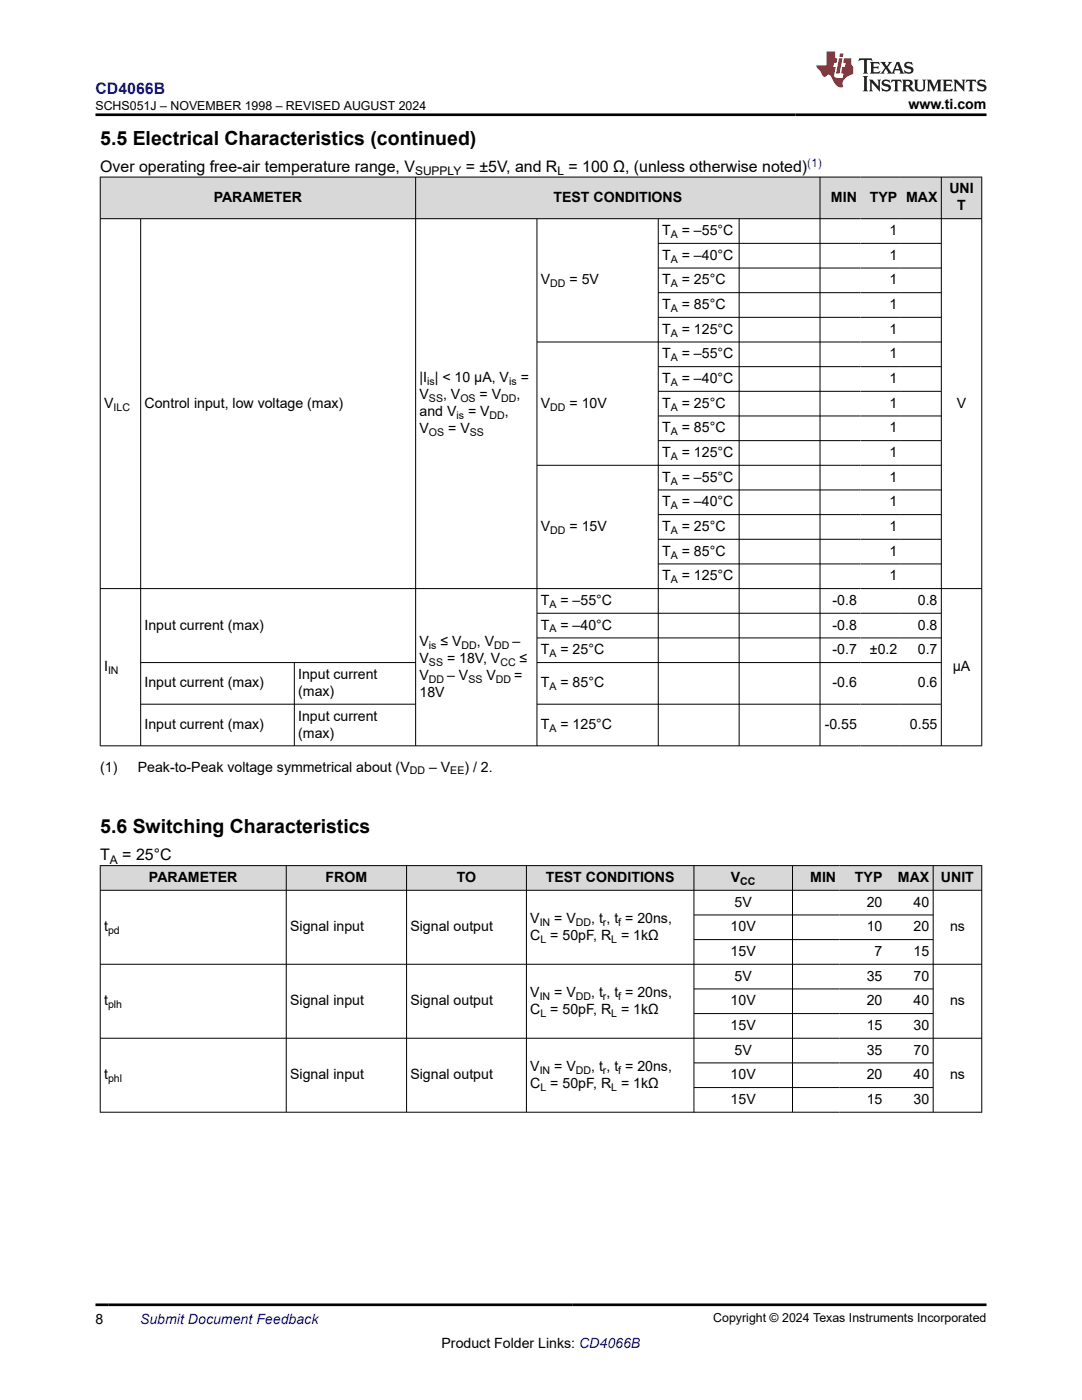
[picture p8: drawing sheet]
<svg xmlns="http://www.w3.org/2000/svg" width="216mm" height="279mm" viewBox="0 0 216 279" stroke-linecap="round" stroke-linejoin="round" font-family="sans-serif">
<g fill="#d8d8d8">
<path d="M20 35.3h175.9v8.3h-175.9z" fill-rule="evenodd"/>
<path d="M20.1 35.4h62.8v8.2h-62.8z" fill-rule="evenodd"/>
<path d="M83 35.4h80.6v8.2h-80.6z" fill-rule="evenodd"/>
<path d="M163.7 35.4h8v8.2h-8z" fill-rule="evenodd"/>
<path d="M171.7 35.4h8.1v8.2h-8.1z" fill-rule="evenodd"/>
<path d="M179.8 35.4h8v8.2h-8z" fill-rule="evenodd"/>
<path d="M187.9 35.4h7.9v8.2h-7.9z" fill-rule="evenodd"/>
</g>
<g fill="none" stroke="#000" stroke-width=".2">
<path d="M19.9 35.3h176.1M20 35.3v113.6M82.9 35.3v113.6M163.6 35.3v113.6M187.8 35.3v113.6M195.9 35.3v113.6M19.9 43.6h176.1M28.1 43.6v105.3M107.1 43.6v105.3M131.3 43.6v105.3M131.3 48.6h56.6M131.3 53.5h56.6"/>
<path d="M131.3 58.4h56.6M147.5 43.6v105.3M107.1 68.3h80.8M131.3 63.3h56.6M131.3 73.2h56.6M131.3 78.1h56.6M107.1 92.9h80.8M131.3 83h56.6M131.3 87.9h56.6M131.3 97.8h56.6M19.9 117.5h176.1M131.3 102.7h56.6"/>
<path d="M131.3 107.6h56.6M131.3 112.5h56.6M28.1 132.2h54.9M58.7 132.2v16.7M107.1 132.2h80.8M107.1 122.4h80.8M107.1 127.3h80.8M19.9 148.8h176.1M28.1 140.5h54.9M107.1 140.5h80.8"/>
</g>
<g fill="#d8d8d8">
<path d="M20 172.8h175.9v4.9h-175.9z" fill-rule="evenodd"/>
<path d="M20.1 172.8h37v4.8h-37z" fill-rule="evenodd"/>
<path d="M57.2 172.8h23.9v4.8h-23.9z" fill-rule="evenodd"/>
<path d="M81.2 172.8h23.8v4.8h-23.8z" fill-rule="evenodd"/>
<path d="M105.1 172.8h33.3v4.8h-33.3z" fill-rule="evenodd"/>
<path d="M138.5 172.8h19.6v4.8h-19.6z" fill-rule="evenodd"/>
<path d="M158.2 172.8h9.4v4.8h-9.4z" fill-rule="evenodd"/>
<path d="M167.6 172.8h9.2v4.8h-9.2z" fill-rule="evenodd"/>
<path d="M176.8 172.8h9.3v4.8h-9.3z" fill-rule="evenodd"/>
<path d="M186.3 172.8h9.5v4.8h-9.5z" fill-rule="evenodd"/>
</g>
<g fill="none" stroke="#000" stroke-width=".2">
<path d="M19.9 172.8h176.1M19.9 177.7h176.1M20 172.7v49.3M57.1 172.7v49.3M81.1 172.7v49.3M105 172.7v49.3M138.5 172.7v49.3M158.1 172.7v49.3M186.2 172.7v49.3M195.9 172.7v49.3M19.9 192.4h176.1M138.5 182.6h47.8"/>
<path d="M138.5 187.5h47.8M138.5 197.4h47.8M19.9 207.2h176.1M138.5 202.3h47.8M138.5 212.1h47.8M138.5 217h47.8M19.9 222h176.1"/>
</g>
<path d="M171.5 11.6l-.2 .6 .5-.2h.6v.1v2.2l-.2 .4h1l-.2-.4v-2.2v-.1h.5l.6 .2-.2-.6zM173.6 12.4l.2 .3v1.6l-.2 .4h1.9l.1-.6a1.08 1.08 0 0 1-1.3 .2v-.7h.6l.4 .2v-.7l-.4 .2h-.6v-.5l.2-.2a1 1 0 0 1 1 .3l-.1-.5zM175.7 12.4l.9 1.1-1 1.2h.9l-.2-.2 .5-.8 .4 .8-.2 .2h1.6l-.2-.2 .2-.5h.9l.1 .5-.1 .2h.9l-.2-.4-.8-1.9h-.5l-.9 2.1-.9-1.1 .9-1h-.8l.2 .2-.4 .6-.4-.6 .2-.2zM179 12.8l.4 1h-.7zM180.7 12.5a.65 .65 0 0 0-.2 .7 .65 .65 0 0 0 .6 .5l.6 .1 .1 .3a.79 .79 0 0 1-.7 .4 .79 .79 0 0 1-.7-.5l.1 .7 .2-.1a.93 .93 0 0 0 1.1 0 .93 .93 0 0 0 .4-.9 1.46 1.46 0 0 0-1.2-.6l-.1-.3a1.09 1.09 0 0 1 1.2 .2l-.2-.6-.1 .1-.5-.2zM172.2 15.2l.2 .4v2.2l-.2 .4h1l-.2-.4v-2.2l.2-.4zM173.4 15.9l.2 .4v1.5l-.2 .4h.8l-.3-.4 .1-1.3 1.6 1.8v-2l.2-.4h-.7l.1 .2 .1 1.1-1.2-1.3zM176.2 16a.65 .65 0 0 0-.2 .8 .65 .65 0 0 0 .6 .4l.6 .2 .1 .2a.79 .79 0 0 1-.7 .4 .79 .79 0 0 1-.7-.5l.1 .7 .2-.1a.93 .93 0 0 0 1.1 .1 .93 .93 0 0 0 .4-1 1.46 1.46 0 0 0-1.2-.5l-.1-.4a1.09 1.09 0 0 1 1.2 .2l-.1-.6-.2 .1-.5-.1zM177.9 15.9l-.1 .6a.63 .63 0 0 1 .8-.3v1.6l-.3 .4h1l-.2-.4v-1.6a.66 .66 0 0 1 .8 .3l-.1-.6zM180 15.9l.2 .4v1.5l-.2 .4h1l-.2-.2-.1-.7h.5l.1 .2a.79 .79 0 0 0 1.2 .6l-1-.9a.61 .61 0 0 0 .6-.6 .61 .61 0 0 0-.5-.7zM180.8 16.2h.1a.47 .47 0 0 1 .5 .1 .47 .47 0 0 1 .1 .5l-.1 .1-.7 .1zM182.3 15.9l.2 .2a2.27 2.27 0 0 0 .4 2 1.04 1.04 0 0 0 1.7-.7v-1.3l.2-.2h-.8l.2 .4v1.1a.6 .6 0 0 1-.6 .6 .6 .6 0 0 1-.6-.6v-1.1l.3-.4zM184.9 15.9l.2 .4v1.5l-.2 .4h.8l-.3-.4v-1.4l.9 1.9 .9-1.9v1.4l-.3 .4h1l-.2-.4v-1.5l.2-.4h-.8l-.7 1.5-.6-1.5zM188.1 15.9l.2 .4v1.5l-.2 .4h1.9l.1-.6a1.09 1.09 0 0 1-1.3 .2v-.7h.6l.4 .2v-.6l-.4 .2h-.6v-.6l.2-.1a1.01 1.01 0 0 1 1 .3l-.1-.6zM190.2 15.9l.3 .4v1.5l-.3 .4h.8l-.2-.4v-1.3l1.6 1.8v-2l.2-.4h-.7l.2 .2v1.1l-1.2-1.3zM192.8 15.9l-.1 .6a.63 .63 0 0 1 .8-.3v1.6l-.3 .4h1l-.2-.4v-1.6a.66 .66 0 0 1 .8 .3l-.1-.6zM195.2 16a.65 .65 0 0 0-.2 .8 .65 .65 0 0 0 .6 .4l.6 .2 .2 .2a.79 .79 0 0 1-.7 .4 .79 .79 0 0 1-.7-.5l.1 .7 .2-.1a.93 .93 0 0 0 1 .1 .93 .93 0 0 0 .5-1 1.46 1.46 0 0 0-1.3-.5v-.4a1.09 1.09 0 0 1 1.2 .2l-.2-.6-.2 .1-.5-.1z" fill="#231f20"/>
<path d="M164.9 10.3v2.7h-2l.1 .4 .8 1a.95 .95 0 0 0 1 .9 .59 .59 0 0 1 .5-.4 .59 .59 0 0 1 .5 .3l.4 .8a1.59 1.59 0 0 0 2.1 1.4 1.61 1.61 0 0 1 1-2.3l1-.3-.1-1.5a1.59 1.59 0 0 1-.3-1.7h-1.5l-.2 .9h.6l-.2 .9h-.5l-.2 .9v.3l.4 .1-.1 .9h-.7a.73 .73 0 0 1-1-.7l.3-1.5h-.5l.1-.9h.5l.2-.9h-.5v-1.3zM167.4 11.6l-.6 3.1h.7l.6-3.1zM167.6 10.7l-.1 .6h.7l.1-.6z" fill="#ed1c24"/>
<path d="M19.1 22.9h177.8M19.1 260.4h177.8" fill="none" stroke="#000" stroke-width=".53"/>
<g font-size="3.9">
<text x="20" y="28.8">5.5 Electrical Characteristics (continued)</text>
<text x="20" y="166.3">5.6 Switching Characteristics</text>
</g>
<text font-size="3.2" fill="#00f" x="19.1" y="18.7">CD4066B</text>
<g font-size="3.2">
<text x="20" y="34.3">Over operating free-air temperature range, V</text>
<text x="92.9" y="34.3">= ±5V, and R = 100 Ω, (unless otherwise noted)</text>
<text x="20" y="171.7">T</text>
<text x="24.4" y="171.7">= 25°C</text>
</g>
<g font-size="2.8">
<text x="181.3" y="21.8">www.ti.com</text>
<text x="42.6" y="40.3">PARAMETER</text>
<text x="110.4" y="40.3">TEST CONDITIONS</text>
<text x="165.8" y="40.3">MIN</text>
<text x="173.6" y="40.3">TYP</text>
<text x="180.8" y="40.3">MAX</text>
<text x="189.4" y="38.6">UNI</text>
<text x="191" y="42">T</text>
<text x="132.1" y="46.9">T</text>
<text x="136" y="46.9">= –55°C</text>
<text x="177.5" y="46.9">1</text>
<text x="132.1" y="51.8">T</text>
<text x="136" y="51.8">= –40°C</text>
<text x="177.5" y="51.8">1</text>
<text x="107.9" y="56.8">V</text>
<text x="113.6" y="56.8">= 5V</text>
<text x="132.1" y="56.8">T</text>
<text x="136" y="56.8">= 25°C</text>
<text x="177.5" y="56.8">1</text>
<text x="132.1" y="61.7">T</text>
<text x="136" y="61.7">= 85°C</text>
<text x="177.5" y="61.7">1</text>
<text x="132.1" y="66.6">T</text>
<text x="132.1" y="71.5">T</text>
<text x="136" y="66.6">= 125°C</text>
<text x="136" y="71.5">= –55°C</text>
<text x="177.5" y="66.6">1</text>
<text x="177.5" y="71.5">1</text>
<text x="83.7" y="76.3">|I | &lt; 10 µA, V</text>
<text x="103.9" y="76.3">=</text>
<text x="132.1" y="76.4">T</text>
<text x="136" y="76.4">= –40°C</text>
<text x="177.5" y="76.4">1</text>
<text x="20.8" y="81.4">V</text>
<text x="28.8" y="81.4">Control input, low voltage (max)</text>
<text x="83.7" y="83.1">and V</text>
<text x="83.7" y="79.7">V</text>
<text x="88.4" y="79.7">, V</text>
<text x="93.4" y="83.1">= V</text>
<text x="95.7" y="79.7">= V</text>
<text x="100.8" y="83.1">,</text>
<text x="103.1" y="79.7">,</text>
<text x="107.9" y="81.4">V</text>
<text x="113.6" y="81.4">= 10V</text>
<text x="132.1" y="81.4">T</text>
<text x="136" y="81.4">= 25°C</text>
<text x="177.5" y="81.4">1</text>
<text x="190.9" y="81.4">V</text>
<text x="83.7" y="86.4">V</text>
<text x="89.4" y="86.4">= V</text>
<text x="132.1" y="86.3">T</text>
<text x="136" y="86.3">= 85°C</text>
<text x="177.5" y="86.3">1</text>
<text x="132.1" y="91.2">T</text>
<text x="136" y="91.2">= 125°C</text>
<text x="177.5" y="91.2">1</text>
<text x="132.1" y="96.1">T</text>
<text x="132.1" y="101.1">T</text>
<text x="136" y="96.1">= –55°C</text>
<text x="136" y="101.1">= –40°C</text>
<text x="177.5" y="96.1">1</text>
<text x="177.5" y="101.1">1</text>
<text x="107.9" y="106">V</text>
<text x="113.6" y="106">= 15V</text>
<text x="132.1" y="106">T</text>
<text x="136" y="106">= 25°C</text>
<text x="177.5" y="106">1</text>
<text x="132.1" y="110.9">T</text>
<text x="136" y="110.9">= 85°C</text>
<text x="177.5" y="110.9">1</text>
<text x="132.1" y="115.8">T</text>
<text x="136" y="115.8">= 125°C</text>
<text x="177.5" y="115.8">1</text>
<text x="28.8" y="125.7">Input current (max)</text>
<text x="107.9" y="120.7">T</text>
<text x="107.9" y="125.7">T</text>
<text x="111.8" y="120.7">= –55°C</text>
<text x="111.8" y="125.7">= –40°C</text>
<text x="166.1" y="120.7">-0.8</text>
<text x="166.1" y="125.7">-0.8</text>
<text x="183.1" y="120.7">0.8</text>
<text x="183.1" y="125.7">0.8</text>
<text x="83.7" y="128.9">V</text>
<text x="87.9" y="128.9">≤ V</text>
<text x="95.2" y="128.9">, V</text>
<text x="102.3" y="128.9">–</text>
<text x="107.9" y="130.6">T</text>
<text x="111.8" y="130.6">= 25°C</text>
<text x="166.1" y="130.6">-0.7</text>
<text x="173.6" y="130.6">±0.2</text>
<text x="183.1" y="130.6">0.7</text>
<text x="20.8" y="134">I</text>
<text x="28.8" y="137.2">Input current (max)</text>
<text x="59.5" y="135.5">Input current</text>
<text x="83.7" y="132.3">V</text>
<text x="83.7" y="135.7">V</text>
<text x="89.2" y="132.3">= 18V, V</text>
<text x="89.2" y="135.7">– V</text>
<text x="97.1" y="135.7">V</text>
<text x="102.6" y="135.7">=</text>
<text x="103.7" y="132.3">≤</text>
<text x="107.9" y="137.2">T</text>
<text x="111.8" y="137.2">= 85°C</text>
<text x="166.1" y="137.2">-0.6</text>
<text x="183.1" y="137.2">0.6</text>
<text x="190.1" y="134">µA</text>
<text x="59.5" y="138.9">(max)</text>
<text x="59.5" y="143.8">Input current</text>
<text x="83.7" y="139">18V</text>
<text x="28.8" y="145.5">Input current (max)</text>
<text x="59.5" y="147.2">(max)</text>
<text x="107.9" y="145.5">T</text>
<text x="111.8" y="145.5">= 125°C</text>
<text x="164.6" y="145.5">-0.55</text>
<text x="181.6" y="145.5">0.55</text>
<text x="20" y="154">(1)</text>
<text x="27.5" y="154">Peak-to-Peak voltage symmetrical about (V</text>
<text x="85.6" y="154">– V</text>
<text x="92.7" y="154">) / 2.</text>
<text x="29.7" y="176">PARAMETER</text>
<text x="65" y="176">FROM</text>
<text x="91.2" y="176">TO</text>
<text x="108.9" y="176">TEST CONDITIONS</text>
<text x="145.8" y="176">V</text>
<text x="161.7" y="176">MIN</text>
<text x="170.6" y="176">TYP</text>
<text x="179.2" y="176">MAX</text>
<text x="187.8" y="176">UNIT</text>
<text x="20.8" y="185.9">t</text>
<text x="57.9" y="185.9">Signal input</text>
<text x="81.9" y="185.9">Signal output</text>
<text x="105.8" y="184.2">V</text>
<text x="110.6" y="184.2">= V</text>
<text x="118" y="184.2">, t , t = 20ns,</text>
<text x="145.8" y="185.9">10V</text>
<text x="146.6" y="181">5V</text>
<text x="172.9" y="181">20</text>
<text x="172.9" y="185.9">10</text>
<text x="182.3" y="181">40</text>
<text x="182.3" y="185.9">20</text>
<text x="189.6" y="185.9">ns</text>
<text x="105.8" y="187.6">C = 50pF, R = 1kΩ</text>
<text x="145.8" y="190.8">15V</text>
<text x="174.5" y="190.8">7</text>
<text x="182.3" y="190.8">15</text>
<text x="146.6" y="195.7">5V</text>
<text x="172.9" y="195.7">35</text>
<text x="182.3" y="195.7">70</text>
<text x="20.8" y="200.6">t</text>
<text x="57.9" y="200.6">Signal input</text>
<text x="81.9" y="200.6">Signal output</text>
<text x="105.8" y="202.3">C = 50pF, R = 1kΩ</text>
<text x="105.8" y="198.9">V</text>
<text x="110.6" y="198.9">= V</text>
<text x="118" y="198.9">, t , t = 20ns,</text>
<text x="145.8" y="200.6">10V</text>
<text x="172.9" y="200.6">20</text>
<text x="182.3" y="200.6">40</text>
<text x="189.6" y="200.6">ns</text>
<text x="145.8" y="205.6">15V</text>
<text x="172.9" y="205.6">15</text>
<text x="182.3" y="205.6">30</text>
<text x="20.8" y="215.4">t</text>
<text x="57.9" y="215.4">Signal input</text>
<text x="81.9" y="215.4">Signal output</text>
<text x="105.8" y="213.7">V</text>
<text x="110.6" y="213.7">= V</text>
<text x="118" y="213.7">, t , t = 20ns,</text>
<text x="145.8" y="215.4">10V</text>
<text x="146.6" y="210.5">5V</text>
<text x="172.9" y="210.5">35</text>
<text x="172.9" y="215.4">20</text>
<text x="182.3" y="210.5">70</text>
<text x="182.3" y="215.4">40</text>
<text x="189.6" y="215.4">ns</text>
<text x="105.8" y="217.1">C = 50pF, R = 1kΩ</text>
<text x="145.8" y="220.3">15V</text>
<text x="172.9" y="220.3">15</text>
<text x="182.3" y="220.3">30</text>
<text x="19.1" y="264.2">8</text>
<text x="88.1" y="269">Product Folder Links: CD4066B</text>
</g>
<text font-size="2.8" fill="#00f" x="27.9" y="264.2">Submit Document Feedback</text>
<g font-size="2.5">
<text x="19.1" y="21.9">SCHS051J – NOVEMBER 1998 – REVISED AUGUST 2024</text>
<text x="142.3" y="263.9">Copyright © 2024 Texas Instruments Incorporated</text>
</g>
<g font-size="2.4">
<text x="82.8" y="34.9">SUPPLY</text>
<text x="111.2" y="34.9">L</text>
<text x="21.9" y="172.3">A</text>
</g>
<text font-size="2.4" fill="#00f" x="161.1" y="33.2">(1)</text>
<g font-size="2.1">
<text x="133.8" y="47.5">A</text>
<text x="133.8" y="52.4">A</text>
<text x="109.8" y="57.3">DD</text>
<text x="133.8" y="57.3">A</text>
<text x="133.8" y="62.2">A</text>
<text x="133.8" y="67.2">A</text>
<text x="85.2" y="76.9">is</text>
<text x="101.6" y="76.9">is</text>
<text x="133.8" y="72.1">A</text>
<text x="133.8" y="77">A</text>
<text x="22.6" y="81.9">ILC</text>
<text x="85.6" y="80.2">SS</text>
<text x="91.1" y="83.6">is</text>
<text x="91.9" y="80.2">OS</text>
<text x="97.7" y="83.6">DD</text>
<text x="100" y="80.2">DD</text>
<text x="109.8" y="81.9">DD</text>
<text x="133.8" y="81.9">A</text>
<text x="85.6" y="87">OS</text>
<text x="93.7" y="87">SS</text>
<text x="133.8" y="86.9">A</text>
<text x="133.8" y="91.8">A</text>
<text x="133.8" y="96.7">A</text>
<text x="133.8" y="101.6">A</text>
<text x="109.8" y="106.5">DD</text>
<text x="133.8" y="106.5">A</text>
<text x="133.8" y="111.5">A</text>
<text x="133.8" y="116.4">A</text>
<text x="109.6" y="121.3">A</text>
<text x="85.6" y="129.5">is</text>
<text x="92.1" y="129.5">DD</text>
<text x="98.6" y="129.5">DD</text>
<text x="109.6" y="126.2">A</text>
<text x="109.6" y="131.1">A</text>
<text x="21.6" y="134.5">IN</text>
<text x="85.6" y="136.2">DD</text>
<text x="85.6" y="132.8">SS</text>
<text x="93.5" y="136.2">SS</text>
<text x="99" y="136.2">DD</text>
<text x="99.8" y="132.8">CC</text>
<text x="109.6" y="137.8">A</text>
<text x="109.6" y="146.1">A</text>
<text x="81.8" y="154.6">DD</text>
<text x="89.9" y="154.6">EE</text>
<text x="147.7" y="176.6">CC</text>
<text x="107.7" y="184.7">IN</text>
<text x="114.9" y="184.7">DD</text>
<text x="120.3" y="184.7">r</text>
<text x="123.4" y="184.7">f</text>
<text x="21.6" y="186.4">pd</text>
<text x="107.8" y="188.1">L</text>
<text x="122" y="188.1">L</text>
<text x="21.6" y="201.2">plh</text>
<text x="107.7" y="199.5">IN</text>
<text x="107.8" y="202.9">L</text>
<text x="114.9" y="199.5">DD</text>
<text x="120.3" y="199.5">r</text>
<text x="122" y="202.9">L</text>
<text x="123.4" y="199.5">f</text>
<text x="21.6" y="216">phl</text>
<text x="107.7" y="214.3">IN</text>
<text x="114.9" y="214.3">DD</text>
<text x="120.3" y="214.3">r</text>
<text x="123.4" y="214.3">f</text>
<text x="107.8" y="217.7">L</text>
<text x="122" y="217.7">L</text>
</g>
</svg>
